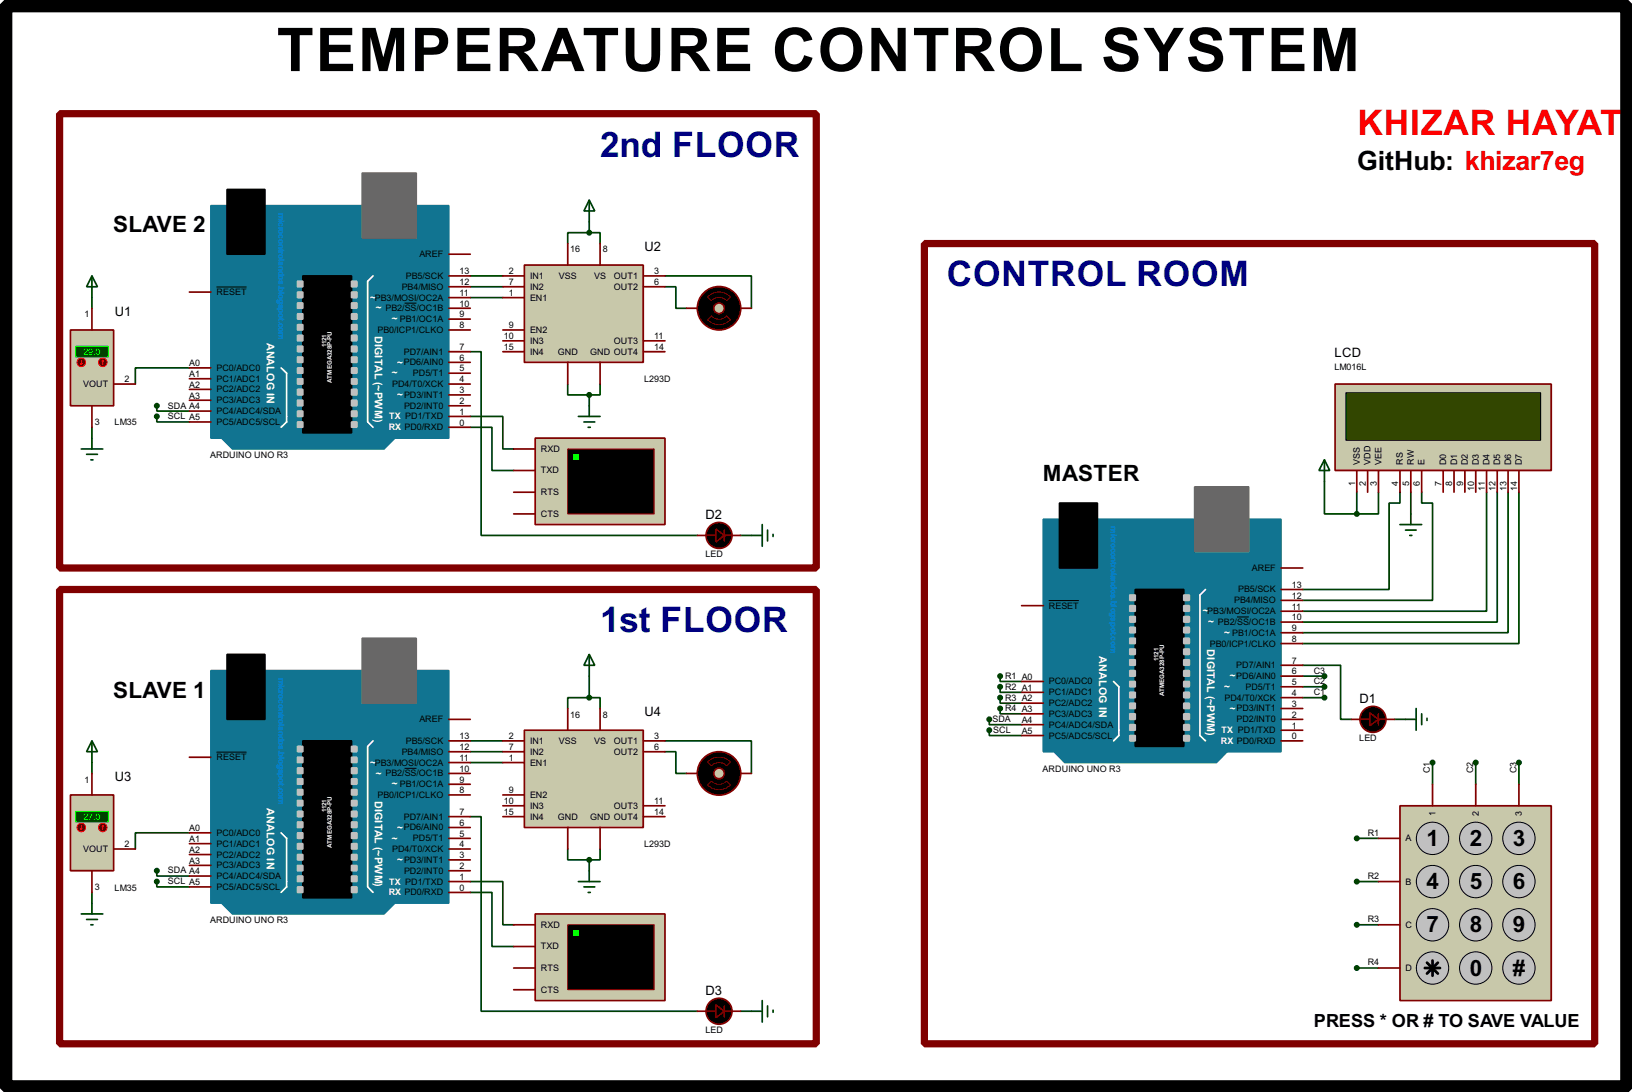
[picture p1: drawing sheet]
<svg xmlns="http://www.w3.org/2000/svg" width="383mm" height="256mm" viewBox="0 0 383 256" stroke-linecap="round" stroke-linejoin="round" font-family="sans-serif">
<g fill="none" stroke="#004000" stroke-width=".4">
<path d="M138.5 54.7h2.5v2.5M138.5 54.7h-5.1v2.5M138.5 52.1v2.6M21.6 69.9v2.5M110.5 64.8h7.7M110.5 67.4h7.7M110.5 69.9h7.7M156.3 64.8h20.3v7.6M156.3 67.4h2.5v5h2.5M36.9 95.3v1.3h7.6M36.9 97.8v1.3h7.6M44.5 86.4h-12.7v3.8"/>
<path d="M110.5 82.6h2.6v43.2h50.8M110.5 97.8h7.7v7.7h2.5M133.4 90.2v2.6h5.1M138.5 92.8v2.5M141 90.2v2.6h-2.5M21.6 100.4v2.5M110.5 100.4h5.1v10.1h5.1M311.2 113.1v7.6h7.6M318.8 115.6v5.1M323.9 115.6v5.1h-5.1M329 115.6v2.6h-2.6v20.3h-20.3M331.5 115.6v5.1"/>
<path d="M334.1 115.6v2.6h2.5v22.8h-30.5M349.3 115.6v28h-43.2M351.8 115.6v30.5h-45.7M354.4 115.6v33h-48.3M356.9 115.6v35.6h-50.8M174 125.8h2.6M138.5 158.8v5.1M235 158.8v1.3h5.1M306.1 156.3h8.9v12.7h2.6M306.1 158.8h5.1M21.6 179.1v2.6M110.5 174h7.7"/>
<path d="M110.5 176.6h7.7M110.5 179.1h7.7M138.5 163.9h2.5v2.5M138.5 163.9h-5.1v2.5M156.3 174h20.3v7.7M156.3 176.6h2.5v5.1h2.5M232.5 169v1.2h7.6M232.5 171.5v1.3h7.6M235 161.3v1.3h5.1M235 163.9v1.3h5.1M235 166.4v1.3h5.1M306.1 163.9h5.1"/>
<path d="M306.1 161.3h5.1M327.7 169h2.6M336.6 179.1v5.1M346.8 179.1v5.1M356.9 179.1v5.1M44.5 195.6h-12.7v3.8M110.5 191.8h2.6v45.7h50.8M133.4 199.4v2.6h5.1M141 199.4v2.6h-2.5M318.8 196.9h5.1M21.6 209.6v2.5M36.9 207.1v1.2h7.6"/>
<path d="M36.9 204.5v1.3h7.6M110.5 207.1h7.7v10.1h2.5M110.5 209.6h5.1v12.7h5.1M138.5 202v2.5M318.8 207.1h5.1M318.8 217.2h5.1M174 237.5h2.6M318.8 227.4h5.1"/>
</g>
<path d="M247.7 176.6h40.6l-2.5 2.5h-35.6z" fill-rule="evenodd" fill="#117491" stroke="#117491" stroke-width=".4"/>
<path d="M245.2 122h55.8v54.6h-55.8z" fill="#117491" stroke="#117491" stroke-width=".4"/>
<path d="M280.7 114.4h12.7v15.2h-12.7z" fill="#686767" stroke="#686767" stroke-width=".4"/>
<path d="M249 118.2h8.9v15.2h-8.9zM266.8 138.5h11.4v36.8h-11.4z" fill="#000" stroke="#000" stroke-width=".4"/>
<path d="M283.3 138.5l-1.3 1.3v33l1.3 1.2M261.7 160.1l1.2 1.2v11.5l-1.2 1.2" fill="none" stroke="#fff" stroke-width=".4"/>
<g fill="#c0c0c0" stroke="#c0c0c0" stroke-width=".4">
<path d="M278.2 139.8h1.3v1.2h-1.3z"/>
<path d="M278.2 142.3h1.3v1.3h-1.3z"/>
<path d="M278.2 144.8h1.3v1.3h-1.3z"/>
<path d="M278.2 147.4h1.3v1.2h-1.3z"/>
<path d="M278.2 149.9h1.3v1.3h-1.3z"/>
<path d="M278.2 152.5h1.3v1.2h-1.3z"/>
<path d="M278.2 155h1.3v1.3h-1.3z"/>
<path d="M278.2 157.5h1.3v1.3h-1.3z"/>
<path d="M278.2 160.1h1.3v1.2h-1.3z"/>
<path d="M278.2 162.6h1.3v1.3h-1.3z"/>
<path d="M278.2 165.2h1.3v1.2h-1.3z"/>
<path d="M278.2 167.7h1.3v1.3h-1.3z"/>
<path d="M278.2 170.2h1.3v1.3h-1.3z"/>
<path d="M278.2 172.8h1.3v1.2h-1.3z"/>
<path d="M265.5 139.8h1.3v1.2h-1.3z"/>
<path d="M265.5 142.3h1.3v1.3h-1.3z"/>
<path d="M265.5 144.8h1.3v1.3h-1.3z"/>
<path d="M265.5 147.4h1.3v1.2h-1.3z"/>
<path d="M265.5 149.9h1.3v1.3h-1.3z"/>
<path d="M265.5 152.5h1.3v1.2h-1.3z"/>
<path d="M265.5 155h1.3v1.3h-1.3z"/>
<path d="M265.5 157.5h1.3v1.3h-1.3z"/>
<path d="M265.5 160.1h1.3v1.2h-1.3z"/>
<path d="M265.5 162.6h1.3v1.3h-1.3z"/>
<path d="M265.5 165.2h1.3v1.2h-1.3z"/>
<path d="M265.5 167.7h1.3v1.3h-1.3z"/>
<path d="M265.5 170.2h1.3v1.3h-1.3z"/>
<path d="M265.5 172.8h1.3v1.2h-1.3z"/>
</g>
<g fill="none" stroke="#800000" stroke-width=".4">
<path d="M301 138.5h5.1M301 133.4h5.1M240.1 142.3h5.1M301 158.8h5.1M301 156.3h5.1M301 151.2h5.1M301 148.6h5.1M301 146.1h5.1M301 143.6h5.1M301 141h5.1M240.1 172.8h5.1M240.1 170.2h5.1"/>
<path d="M240.1 167.7h5.1M240.1 165.2h5.1M240.1 162.6h5.1M240.1 160.1h5.1M301 174h5.1M301 171.5h5.1M301 169h5.1M301 166.4h5.1M301 163.9h5.1M301 161.3h5.1"/>
</g>
<path d="M246.4 141.1h7.1M290.7 144.9h2.8" fill="none" stroke="#000" stroke-width=".23"/>
<path d="M329 189.3h35.5v45.7h-35.5z" fill="#c8c8aa" stroke="#800000" stroke-width=".4"/>
<g fill="#c0c0c0" stroke="#000" stroke-width=".23">
<circle cx="336.6" cy="196.9" r="3.8"/>
<circle cx="346.7" cy="196.9" r="3.8"/>
<circle cx="356.9" cy="196.9" r="3.8"/>
<circle cx="336.6" cy="207.1" r="3.8"/>
<circle cx="346.7" cy="207.1" r="3.8"/>
<circle cx="356.9" cy="207.1" r="3.8"/>
<circle cx="336.6" cy="217.2" r="3.8"/>
<circle cx="346.7" cy="217.2" r="3.8"/>
<circle cx="356.9" cy="217.2" r="3.8"/>
<circle cx="336.6" cy="227.4" r="3.8"/>
<circle cx="346.7" cy="227.4" r="3.8"/>
<circle cx="356.9" cy="227.4" r="3.8"/>
</g>
<path d="M334.8 227.4h3.6M335.3 226.1l2.6 2.6M336.6 225.6v3.6M337.9 226.1l-2.6 2.6" fill="none" stroke="#000" stroke-width=".65"/>
<path d="M323.9 196.9h5.1M336.6 184.2v5.1M346.8 184.2v5.1M356.9 184.2v5.1M323.9 207.1h5.1M323.9 217.2h5.1M323.9 227.4h5.1" fill="none" stroke="#800000" stroke-width=".4"/>
<g fill="#004000" stroke="#004000" stroke-width=".4">
<circle cx="336.6" cy="179.1" r=".5"/>
<circle cx="346.7" cy="179.1" r=".5"/>
<circle cx="356.9" cy="179.1" r=".5"/>
<circle cx="318.8" cy="196.9" r=".5"/>
<circle cx="318.8" cy="207.1" r=".5"/>
<circle cx="318.8" cy="217.2" r=".5"/>
<circle cx="318.8" cy="227.4" r=".5"/>
<circle cx="311.2" cy="163.9" r=".5"/>
<circle cx="311.2" cy="161.3" r=".5"/>
<circle cx="311.2" cy="158.8" r=".5"/>
</g>
<path d="M313.7 90.2h50.8v20.3h-50.8z" fill="#c8c8aa" stroke="#800000" stroke-width=".4"/>
<path d="M316.3 92.3h45.7v11.1h-45.7z" fill="#324600" stroke="#000" stroke-width=".25"/>
<g fill="none" stroke="#800000" stroke-width=".4">
<path d="M318.8 110.5v5.1M321.4 110.5v5.1M323.9 110.5v5.1M329 110.5v5.1M331.5 110.5v5.1M334.1 110.5v5.1M339.1 110.5v5.1M341.7 110.5v5.1M344.2 110.5v5.1M346.8 110.5v5.1M349.3 110.5v5.1M351.8 110.5v5.1"/>
<path d="M354.4 110.5v5.1M356.9 110.5v5.1M44.5 177.9h5.1M105.5 179.1h5M105.5 176.6h5M105.5 174h5M105.5 169h5M44.5 198.2h5.1M44.5 195.6h5.1M105.5 199.4h5M105.5 196.9h5M105.5 194.4h5"/>
<path d="M105.5 191.8h5M105.5 186.7h5M105.5 184.2h5M105.5 181.7h5M44.5 208.3h5.1M44.5 205.8h5.1M44.5 203.3h5.1M44.5 200.7h5.1M105.5 209.6h5M105.5 207.1h5M105.5 204.5h5M105.5 202h5"/>
</g>
<path d="M311.2 108l1.3 2.5h-2.6zM311.2 108v5.1M329 123.2h5.1M330.3 124.5h2.5M331.3 125.8h.5M331.5 120.7v2.5" fill="none" stroke="#004000" stroke-width=".4"/>
<circle cx="318.8" cy="120.7" r=".5" fill="#004000" stroke="#004000" stroke-width=".4"/>
<path d="M1.3 1.3h381v254h-381z" fill="none" stroke="#000" stroke-width="3.2"/>
<path d="M52.1 212.1h40.7l-2.6 2.6h-35.5z" fill-rule="evenodd" fill="#117491" stroke="#117491" stroke-width=".4"/>
<path d="M49.6 157.5h55.9v54.6h-55.9z" fill="#117491" stroke="#117491" stroke-width=".4"/>
<path d="M85.1 149.9h12.7v15.3h-12.7z" fill="#686767" stroke="#686767" stroke-width=".4"/>
<path d="M53.4 153.7h8.9v15.3h-8.9zM71.2 174h11.4v36.9h-11.4z" fill="#000" stroke="#000" stroke-width=".4"/>
<path d="M87.7 174l-1.3 1.3v33l1.3 1.3M66.1 195.6l1.3 1.3v11.4l-1.3 1.3" fill="none" stroke="#fff" stroke-width=".4"/>
<g fill="#c0c0c0" stroke="#c0c0c0" stroke-width=".4">
<path d="M82.6 175.3h1.3v1.3h-1.3z"/>
<path d="M82.6 177.9h1.3v1.2h-1.3z"/>
<path d="M82.6 180.4h1.3v1.3h-1.3z"/>
<path d="M82.6 182.9h1.3v1.3h-1.3z"/>
<path d="M82.6 185.5h1.3v1.2h-1.3z"/>
<path d="M82.6 188h1.3v1.3h-1.3z"/>
<path d="M82.6 190.6h1.3v1.2h-1.3z"/>
<path d="M82.6 193.1h1.3v1.3h-1.3z"/>
<path d="M82.6 195.6h1.3v1.3h-1.3z"/>
<path d="M82.6 198.2h1.3v1.2h-1.3z"/>
<path d="M82.6 200.7h1.3v1.3h-1.3z"/>
<path d="M82.6 203.3h1.3v1.2h-1.3z"/>
<path d="M82.6 205.8h1.3v1.3h-1.3z"/>
<path d="M82.6 208.3h1.3v1.3h-1.3z"/>
<path d="M69.9 175.3h1.3v1.3h-1.3z"/>
<path d="M69.9 177.9h1.3v1.2h-1.3z"/>
<path d="M69.9 180.4h1.3v1.3h-1.3z"/>
<path d="M69.9 182.9h1.3v1.3h-1.3z"/>
<path d="M69.9 185.5h1.3v1.2h-1.3z"/>
<path d="M69.9 188h1.3v1.3h-1.3z"/>
<path d="M69.9 190.6h1.3v1.2h-1.3z"/>
<path d="M69.9 193.1h1.3v1.3h-1.3z"/>
<path d="M69.9 195.6h1.3v1.3h-1.3z"/>
<path d="M69.9 198.2h1.3v1.2h-1.3z"/>
<path d="M69.9 200.7h1.3v1.3h-1.3z"/>
<path d="M69.9 203.3h1.3v1.2h-1.3z"/>
<path d="M69.9 205.8h1.3v1.3h-1.3z"/>
<path d="M69.9 208.3h1.3v1.3h-1.3z"/>
</g>
<path d="M50.9 176.7h7.1M95.1 180.5h2.8" fill="none" stroke="#000" stroke-width=".23"/>
<path d="M16.6 186.7h10.1v17.8h-10.1z" fill="#c8c8aa" stroke="#800000" stroke-width=".4"/>
<path d="M17.8 190.6h7.7v2.5h-7.7z" fill="#004000" stroke="#0f0" stroke-width=".23"/>
<path d="M21.6 181.7v5M26.7 199.4h5.1M21.6 204.5v5.1" fill="none" stroke="#800000" stroke-width=".4"/>
<circle cx="24.1" cy="194.4" r="1" fill="#400000" stroke="#f00" stroke-width=".23"/>
<path d="M24.2 193.9l-.3 .2M24.2 193.9l.2 .2M24.2 193.9v1" fill="none" stroke="#f00" stroke-width=".23"/>
<circle cx="19.1" cy="194.4" r="1" fill="#400000" stroke="#f00" stroke-width=".23"/>
<path d="M18.9 194.6l.2 .3M19.1 193.9v1M19.4 194.6l-.3 .3" fill="none" stroke="#f00" stroke-width=".23"/>
<path d="M21.6 174l1.3 2.6h-2.5zM21.6 174v5.1M19.1 214.7h5.1M20.4 216h2.5M21.4 217.2h.5M21.6 212.1v2.6" fill="none" stroke="#004000" stroke-width=".4"/>
<path d="M123.2 171.5h28v22.9h-28z" fill="#c8c8aa" stroke="#800000" stroke-width=".4"/>
<g fill="none" stroke="#800000" stroke-width=".4">
<path d="M118.2 174h5M118.2 176.6h5M118.2 179.1h5M133.4 166.4v5.1M141 166.4v5.1M151.2 174h5.1M151.2 176.6h5.1M118.2 189.3h5M118.2 191.8h5M118.2 186.7h5M133.4 194.4v5M141 194.4v5"/>
<path d="M151.2 189.3h5.1M151.2 191.8h5.1"/>
</g>
<path d="M138.5 153.7l1.3 2.6h-2.6zM138.5 153.7v5.1M135.9 207.1h5.1M137.2 208.3h2.6M138.2 209.6h.5M138.5 204.5v2.6" fill="none" stroke="#004000" stroke-width=".4"/>
<g fill="#004000" stroke="#004000" stroke-width=".4">
<circle cx="138.4" cy="202" r=".5"/>
<circle cx="138.4" cy="163.9" r=".5"/>
</g>
<circle cx="168.9" cy="181.7" r="5.1" fill="#000" stroke="#800000" stroke-width=".4"/>
<path d="M166.3 179a3.8 3.8 0 0 1 5.4 0l-.9 .9a2.54 2.54 0 0 0-3.6 0zM167.2 183.5a2.54 2.54 0 0 0 3.6 0l.9 .9a3.8 3.8 0 0 1-5.4 0z" fill="none" stroke="#800000" stroke-width=".23"/>
<circle cx="168.9" cy="181.7" r="1.25" fill="#c8c8aa" stroke="#800000" stroke-width=".4"/>
<g fill="none" stroke="#800000" stroke-width=".4">
<path d="M105.5 59.7h5M44.5 68.6h5.1M105.5 77.5h5M105.5 75h5M105.5 72.4h5M105.5 69.9h5M105.5 67.4h5M105.5 64.8h5M44.5 99.1h5.1M44.5 96.6h5.1M44.5 94h5.1M44.5 91.5h5.1"/>
<path d="M44.5 89h5.1M44.5 86.4h5.1M105.5 97.8h5M105.5 95.3h5M105.5 92.8h5M105.5 90.2h5M105.5 87.7h5M105.5 85.1h5M105.5 82.6h5M105.5 100.4h5M161.3 181.7h2.6M174 181.7h2.6"/>
</g>
<path d="M52.1 102.9h40.7l-2.6 2.6h-35.5z" fill-rule="evenodd" fill="#117491" stroke="#117491" stroke-width=".4"/>
<path d="M49.6 48.3h55.9v54.6h-55.9z" fill="#117491" stroke="#117491" stroke-width=".4"/>
<path d="M85.1 40.7h12.7v15.2h-12.7z" fill="#686767" stroke="#686767" stroke-width=".4"/>
<path d="M53.4 44.5h8.9v15.2h-8.9zM71.2 64.8h11.4v36.9h-11.4z" fill="#000" stroke="#000" stroke-width=".4"/>
<path d="M87.7 64.8l-1.3 1.3v33l1.3 1.3M66.1 86.4l1.3 1.3v11.4l-1.3 1.3" fill="none" stroke="#fff" stroke-width=".4"/>
<g fill="#c0c0c0" stroke="#c0c0c0" stroke-width=".4">
<path d="M82.6 66.1h1.3v1.3h-1.3z"/>
<path d="M82.6 68.6h1.3v1.3h-1.3z"/>
<path d="M82.6 71.2h1.3v1.2h-1.3z"/>
<path d="M82.6 73.7h1.3v1.3h-1.3z"/>
<path d="M82.6 76.3h1.3v1.2h-1.3z"/>
<path d="M82.6 78.8h1.3v1.3h-1.3z"/>
<path d="M82.6 81.3h1.3v1.3h-1.3z"/>
<path d="M82.6 83.9h1.3v1.2h-1.3z"/>
<path d="M82.6 86.4h1.3v1.3h-1.3z"/>
<path d="M82.6 89h1.3v1.2h-1.3z"/>
<path d="M82.6 91.5h1.3v1.3h-1.3z"/>
<path d="M82.6 94h1.3v1.3h-1.3z"/>
<path d="M82.6 96.6h1.3v1.2h-1.3z"/>
<path d="M82.6 99.1h1.3v1.3h-1.3z"/>
<path d="M69.9 66.1h1.3v1.3h-1.3z"/>
<path d="M69.9 68.6h1.3v1.3h-1.3z"/>
<path d="M69.9 71.2h1.3v1.2h-1.3z"/>
<path d="M69.9 73.7h1.3v1.3h-1.3z"/>
<path d="M69.9 76.3h1.3v1.2h-1.3z"/>
<path d="M69.9 78.8h1.3v1.3h-1.3z"/>
<path d="M69.9 81.3h1.3v1.3h-1.3z"/>
<path d="M69.9 83.9h1.3v1.2h-1.3z"/>
<path d="M69.9 86.4h1.3v1.3h-1.3z"/>
<path d="M69.9 89h1.3v1.2h-1.3z"/>
<path d="M69.9 91.5h1.3v1.3h-1.3z"/>
<path d="M69.9 94h1.3v1.3h-1.3z"/>
<path d="M69.9 96.6h1.3v1.2h-1.3z"/>
<path d="M69.9 99.1h1.3v1.3h-1.3z"/>
</g>
<path d="M50.9 67.4h7.1M95.1 71.2h2.8" fill="none" stroke="#000" stroke-width=".23"/>
<path d="M16.6 77.5h10.1v17.8h-10.1z" fill="#c8c8aa" stroke="#800000" stroke-width=".4"/>
<path d="M17.8 81.3h7.7v2.6h-7.7z" fill="#004000" stroke="#0f0" stroke-width=".23"/>
<path d="M21.6 72.4v5.1M21.6 95.3v5.1M26.7 90.2h5.1" fill="none" stroke="#800000" stroke-width=".4"/>
<circle cx="24.1" cy="85.1" r="1" fill="#400000" stroke="#f00" stroke-width=".23"/>
<path d="M24.2 84.6l-.3 .3M24.2 84.6l.2 .3M24.2 84.6v1.1" fill="none" stroke="#f00" stroke-width=".23"/>
<circle cx="19.1" cy="85.1" r="1" fill="#400000" stroke="#f00" stroke-width=".23"/>
<path d="M18.9 85.4l.2 .3M19.1 84.6v1.1M19.4 85.4l-.3 .3" fill="none" stroke="#f00" stroke-width=".23"/>
<path d="M21.6 64.8l1.3 2.6h-2.5zM21.6 64.8v5.1M19.1 105.5h5.1M20.4 106.7h2.5M21.4 108h.5M21.6 102.9v2.6" fill="none" stroke="#004000" stroke-width=".4"/>
<path d="M123.2 62.3h28v22.8h-28z" fill="#c8c8aa" stroke="#800000" stroke-width=".4"/>
<g fill="none" stroke="#800000" stroke-width=".4">
<path d="M133.4 57.2v5.1M141 57.2v5.1M118.2 64.8h5M118.2 67.4h5M118.2 69.9h5M118.2 77.5h5M151.2 64.8h5.1M151.2 67.4h5.1M118.2 80.1h5M118.2 82.6h5M133.4 85.1v5.1M141 85.1v5.1"/>
<path d="M151.2 80.1h5.1M151.2 82.6h5.1"/>
</g>
<path d="M138.5 47l1.3 2.6h-2.6zM138.5 47v5.1M135.9 97.8h5.1M137.2 99.1h2.6M138.5 95.3v2.5M138.2 100.4h.5" fill="none" stroke="#004000" stroke-width=".4"/>
<g fill="#004000" stroke="#004000" stroke-width=".4">
<circle cx="138.4" cy="92.8" r=".5"/>
<circle cx="138.4" cy="54.7" r=".5"/>
</g>
<circle cx="168.9" cy="72.4" r="5.1" fill="#000" stroke="#800000" stroke-width=".4"/>
<path d="M166.3 69.8a3.7 3.7 0 0 1 5.4 0l-.9 .8a2.54 2.54 0 0 0-3.6 0zM167.2 74.2a2.45 2.45 0 0 0 3.6 0l.9 .9a3.7 3.7 0 0 1-5.4 0z" fill="none" stroke="#800000" stroke-width=".23"/>
<circle cx="168.9" cy="72.4" r="1.25" fill="#c8c8aa" stroke="#800000" stroke-width=".4"/>
<path d="M161.3 72.4h2.6M174 72.4h2.6M163.9 125.8h4.3M170.2 124.5v2.6M170.2 125.8h3.8M317.6 169h4.3M323.9 167.7v2.5M323.9 169h3.8M163.9 237.5h4.3M170.2 236.3v2.5M170.2 237.5h3.8" fill="none" stroke="#800000" stroke-width=".4"/>
<g fill="#004000" stroke="#004000" stroke-width=".4">
<circle cx="235" cy="158.8" r=".5"/>
<circle cx="235" cy="161.3" r=".5"/>
<circle cx="235" cy="163.9" r=".5"/>
<circle cx="235" cy="166.4" r=".5"/>
<circle cx="36.8" cy="95.3" r=".5"/>
<circle cx="36.8" cy="97.8" r=".5"/>
<circle cx="36.8" cy="207.1" r=".5"/>
<circle cx="232.4" cy="169" r=".5"/>
<circle cx="232.4" cy="171.5" r=".5"/>
</g>
<g fill="#000" stroke="#800000" stroke-width=".4">
<path d="M168.2 124.3l2 1.5-2 1.5zM321.9 167.4l2 1.6-2 1.5zM168.2 236l2 1.5-2 1.6z"/>
<circle cx="168.9" cy="125.8" r="3.1"/>
<circle cx="322.6" cy="169" r="3.1"/>
<circle cx="168.9" cy="237.5" r="3.1"/>
</g>
<path d="M176.6 125.8h2.5M179.1 123.2v5.1M180.4 124.5v2.6M181.7 125.5v.5M330.3 169h2.5M332.8 166.4v5.1M334.1 167.7v2.5M335.3 168.7v.5M176.6 237.5h2.5M179.1 235v5.1M180.4 236.3v2.5M181.7 237.3v.5" fill="none" stroke="#004000" stroke-width=".4"/>
<path d="M125.8 102.9h30.5v20.3h-30.5z" fill="#c8c8aa" stroke="#800000" stroke-width=".4"/>
<path d="M133.4 105.5h20.3v15.2h-20.3z" fill="#000" stroke="#800000" stroke-width=".25"/>
<path d="M134.7 106.7h1.2v1.3h-1.2z" fill="#0f0"/>
<path d="M120.7 105.5h5.1M120.7 115.6h5.1M120.7 110.5h5.1M120.7 120.7h5.1" fill="none" stroke="#800000" stroke-width=".4"/>
<path d="M125.8 214.7h30.5v20.3h-30.5z" fill="#c8c8aa" stroke="#800000" stroke-width=".4"/>
<path d="M133.4 217.2h20.3v15.3h-20.3z" fill="#000" stroke="#800000" stroke-width=".25"/>
<path d="M134.7 218.5h1.2v1.3h-1.2z" fill="#0f0"/>
<path d="M120.7 217.2h5.1M120.7 227.4h5.1M120.7 222.3h5.1M120.7 232.5h5.1" fill="none" stroke="#800000" stroke-width=".4"/>
<circle cx="36.8" cy="204.5" r=".5" fill="#004000" stroke="#004000" stroke-width=".4"/>
<path d="M14 26.7h177.8v106.7h-177.8zM217.2 57.2h157.5v188h-157.5zM14 138.5h177.8v106.7h-177.8z" fill="none" stroke="#800000" stroke-width="1.7"/>
<text font-size="15.9" x="65" y="16.7">TEMPERATURE CONTROL SYSTEM</text>
<text font-size="9.3" fill="#f00" x="318.9" y="31.7">KHIZAR HAYAT</text>
<g font-size="9.3" fill="#000080">
<text x="141" y="36.8">2nd FLOOR</text>
<text x="222.4" y="67.3">CONTROL ROOM</text>
<text x="141" y="148.6">1st FLOOR</text>
</g>
<text font-size="7" x="318.9" y="39.9">GitHub: khizar7eg</text>
<g font-size="5.9">
<text x="26.6" y="54.6">SLAVE 2</text>
<text x="245" y="113.1">MASTER</text>
<text x="26.6" y="163.9">SLAVE 1</text>
<text x="335.2" y="198.7">1</text>
<text x="345.4" y="198.7">2</text>
<text x="355.5" y="198.7">3</text>
<text x="335.2" y="208.8">4</text>
<text x="345.4" y="208.8">5</text>
<text x="355.5" y="208.8">6</text>
<text x="335.2" y="219">7</text>
<text x="345.4" y="219">8</text>
<text x="355.5" y="219">9</text>
<text x="345.4" y="229.2">0</text>
<text x="355.5" y="229.2">#</text>
</g>
<text font-size="4.8" x="308.7" y="241.3">PRESS * OR # TO SAVE VALUE</text>
<g font-size="3.4">
<text x="151.4" y="58.9">U2</text>
<text x="27" y="74.1">U1</text>
<text x="313.6" y="83.9">LCD</text>
<text x="165.8" y="121.9">D2</text>
<text x="319.4" y="165.1">D1</text>
<text x="151.4" y="168.2">U4</text>
<text x="27" y="183.4">U3</text>
<text x="165.8" y="233.7">D3</text>
</g>
<g font-size="2.8" fill="#fff">
<text x="62.7" y="80.5" transform="rotate(90 62.7 80.5)">ANALOG IN</text>
<text x="88.1" y="78.9" transform="rotate(90 88.1 78.9)">DIGITAL (~PWM)</text>
<text x="258.3" y="154.1" transform="rotate(90 258.3 154.1)">ANALOG IN</text>
<text x="283.7" y="152.5" transform="rotate(90 283.7 152.5)">DIGITAL (~PWM)</text>
<text x="62.7" y="189.7" transform="rotate(90 62.7 189.7)">ANALOG IN</text>
<text x="88.1" y="188.1" transform="rotate(90 88.1 188.1)">DIGITAL (~PWM)</text>
</g>
<g font-size="2.7" fill="#fff">
<text x="87" y="70.6">~</text>
<text x="88.3" y="73.2">~</text>
<text x="92.1" y="75.7">~</text>
<text x="92.1" y="88.4">~</text>
<text x="93.4" y="85.9">~</text>
<text x="93.4" y="93.5">~</text>
<text x="282.6" y="144.3">~</text>
<text x="283.9" y="146.9">~</text>
<text x="287.7" y="149.4">~</text>
<text x="289" y="159.6">~</text>
<text x="287.7" y="162.1">~</text>
<text x="289" y="167.2">~</text>
<text x="87" y="179.9">~</text>
<text x="88.3" y="182.4">~</text>
<text x="92.1" y="185">~</text>
<text x="92.1" y="197.7">~</text>
<text x="93.4" y="195.1">~</text>
<text x="93.4" y="202.7">~</text>
</g>
<g font-size="2.4">
<text x="134" y="59.3">16</text>
<text x="141.7" y="59.3">8</text>
<text x="95.3" y="65.5">PB5/SCK</text>
<text x="98.5" y="60.4">AREF</text>
<text x="108" y="64.4">13</text>
<text x="119.6" y="64.4">2</text>
<text x="124.5" y="65.5">IN1</text>
<text x="131.3" y="65.5">VSS</text>
<text x="139.6" y="65.5">VS</text>
<text x="144.2" y="65.5">OUT1</text>
<text x="153.7" y="64.4">3</text>
<text x="50.9" y="69.3">RESET</text>
<text x="88.1" y="70.6">PB3/MOSI/OC2A</text>
<text x="94.4" y="68.1">PB4/MISO</text>
<text x="108" y="72">10</text>
<text x="108" y="69.5">11</text>
<text x="108" y="67">12</text>
<text x="119.6" y="67">7</text>
<text x="119.6" y="69.5">1</text>
<text x="124.5" y="68.1">IN2</text>
<text x="124.5" y="70.6">EN1</text>
<text x="144.2" y="68.1">OUT2</text>
<text x="153.7" y="67">6</text>
<text x="19.9" y="74.6">1</text>
<text x="90.6" y="73.1">PB2/SS/OC1B</text>
<text x="93.9" y="75.6">PB1/OC1A</text>
<text x="108" y="77.1">8</text>
<text x="108" y="74.6">9</text>
<text x="119.6" y="77.1">9</text>
<text x="88.7" y="78.2">PB0/ICP1/CLKO</text>
<text x="94.9" y="83.3">PD7/AIN1</text>
<text x="108" y="82.2">7</text>
<text x="118.4" y="79.7">10</text>
<text x="118.4" y="82.2">15</text>
<text x="124.5" y="80.8">IN3</text>
<text x="124.5" y="83.3">IN4</text>
<text x="124.5" y="78.2">EN2</text>
<text x="131.1" y="83.5">GND</text>
<text x="138.7" y="83.5">GND OUT4</text>
<text x="144.2" y="80.8">OUT3</text>
<text x="153.7" y="79.7">11</text>
<text x="153.7" y="82.2">14</text>
<text x="29.3" y="89.8">2</text>
<text x="44.5" y="88.5">A1</text>
<text x="44.5" y="86">A0</text>
<text x="50.9" y="89.6">PC1/ADC1</text>
<text x="50.9" y="87.1">PC0/ADC0</text>
<text x="94.9" y="85.8">PD6/AIN0</text>
<text x="97" y="88.4">PD5/T1</text>
<text x="108" y="89.8">4</text>
<text x="108" y="87.3">5</text>
<text x="108" y="84.7">6</text>
<text x="151.4" y="89.8">L293D</text>
<text x="313.5" y="86.8">LM016L</text>
<text x="19.5" y="90.9">VOUT</text>
<text x="39.4" y="96">SDA A4</text>
<text x="44.5" y="93.6">A3</text>
<text x="44.5" y="91.1">A2</text>
<text x="50.9" y="94.7">PC3/ADC3</text>
<text x="50.9" y="92.2">PC2/ADC2</text>
<text x="92.1" y="90.9">PD4/T0/XCK</text>
<text x="94.9" y="93.5">PD3/INT1</text>
<text x="108" y="94.9">2</text>
<text x="108" y="92.4">3</text>
<text x="22.3" y="99.7">3</text>
<text x="26.9" y="99.9">LM35</text>
<text x="39.4" y="98.5">SCL A5</text>
<text x="50.9" y="99.8">PC5/ADC5/SCL</text>
<text x="50.9" y="97.3">PC4/ADC4/SDA</text>
<text x="94.9" y="96">PD2/INT0</text>
<text x="108" y="100">0</text>
<text x="108" y="97.4">1</text>
<text x="49.4" y="107.6">ARDUINO UNO R3</text>
<text x="127.1" y="106.2">RXD</text>
<text x="127.1" y="111.2">TXD</text>
<text x="319.5" y="109.2" transform="rotate(-90 319.5 109.2)">VSS</text>
<text x="322.1" y="109.2" transform="rotate(-90 322.1 109.2)">VDD</text>
<text x="324.6" y="109.2" transform="rotate(-90 324.6 109.2)">VEE</text>
<text x="329.7" y="109.2" transform="rotate(-90 329.7 109.2)">RS</text>
<text x="332.2" y="109.2" transform="rotate(-90 332.2 109.2)">RW</text>
<text x="334.8" y="109.2" transform="rotate(-90 334.8 109.2)">E</text>
<text x="339.8" y="109.2" transform="rotate(-90 339.8 109.2)">D0</text>
<text x="342.4" y="109.2" transform="rotate(-90 342.4 109.2)">D1</text>
<text x="344.9" y="109.2" transform="rotate(-90 344.9 109.2)">D2</text>
<text x="347.5" y="109.2" transform="rotate(-90 347.5 109.2)">D3</text>
<text x="350" y="109.2" transform="rotate(-90 350 109.2)">D4</text>
<text x="352.5" y="109.2" transform="rotate(-90 352.5 109.2)">D5</text>
<text x="355.1" y="109.2" transform="rotate(-90 355.1 109.2)">D6</text>
<text x="357.6" y="109.2" transform="rotate(-90 357.6 109.2)">D7</text>
<text x="127.1" y="116.3">RTS</text>
<text x="318.4" y="114.2" transform="rotate(-90 318.4 114.2)">1</text>
<text x="321" y="114.2" transform="rotate(-90 321 114.2)">2</text>
<text x="323.5" y="114.2" transform="rotate(-90 323.5 114.2)">3</text>
<text x="328.6" y="114.2" transform="rotate(-90 328.6 114.2)">4</text>
<text x="331.1" y="114.2" transform="rotate(-90 331.1 114.2)">5</text>
<text x="333.7" y="114.2" transform="rotate(-90 333.7 114.2)">6</text>
<text x="338.7" y="114.2" transform="rotate(-90 338.7 114.2)">7</text>
<text x="341.3" y="114.2" transform="rotate(-90 341.3 114.2)">8</text>
<text x="343.8" y="114.2" transform="rotate(-90 343.8 114.2)">9</text>
<text x="346.4" y="115.4" transform="rotate(-90 346.4 115.4)">10</text>
<text x="348.9" y="115.2" transform="rotate(-90 348.9 115.2)">11</text>
<text x="351.4" y="115.4" transform="rotate(-90 351.4 115.4)">12</text>
<text x="354" y="115.4" transform="rotate(-90 354 115.4)">13</text>
<text x="356.5" y="115.4" transform="rotate(-90 356.5 115.4)">14</text>
<text x="127.1" y="121.4">CTS</text>
<text x="165.7" y="130.9">LED</text>
<text x="294.1" y="134.1">AREF</text>
<text x="246.4" y="143">RESET</text>
<text x="290" y="141.7">PB4/MISO</text>
<text x="290.9" y="139.2">PB5/SCK</text>
<text x="303.6" y="143.2">11</text>
<text x="303.6" y="140.6">12</text>
<text x="303.6" y="138.1">13</text>
<text x="283.7" y="144.3">PB3/MOSI/OC2A</text>
<text x="286.2" y="146.8">PB2/SS/OC1B</text>
<text x="289.5" y="149.3">PB1/OC1A</text>
<text x="303.6" y="148.2">9</text>
<text x="303.6" y="145.7">10</text>
<text x="284.3" y="151.9">PB0/ICP1/CLKO</text>
<text x="303.6" y="155.9">7</text>
<text x="303.6" y="150.8">8</text>
<text x="236.2" y="159.5">R1 A0</text>
<text x="246.4" y="160.8">PC0/ADC0</text>
<text x="290.5" y="159.5">PD6/AIN0</text>
<text x="290.5" y="157">PD7/AIN1</text>
<text x="303.6" y="160.9">5</text>
<text x="303.6" y="158.4">6</text>
<text x="308.7" y="160.7">C2</text>
<text x="308.7" y="158.2">C3</text>
<text x="236.2" y="162">R2 A1</text>
<text x="236.2" y="164.6">R3 A2</text>
<text x="236.2" y="167.1">R4 A3</text>
<text x="246.4" y="165.9">PC2/ADC2</text>
<text x="246.4" y="163.3">PC1/ADC1</text>
<text x="287.7" y="164.6">PD4/T0/XCK</text>
<text x="290.5" y="167.1">PD3/INT1</text>
<text x="292.6" y="162">PD5/T1</text>
<text x="303.6" y="166">3</text>
<text x="303.6" y="163.5">4</text>
<text x="308.7" y="163.3">C1</text>
<text x="98.5" y="169.7">AREF</text>
<text x="108" y="173.6">13</text>
<text x="119.6" y="173.6">2</text>
<text x="134" y="168.6">16</text>
<text x="141.7" y="168.6">8</text>
<text x="153.7" y="173.6">3</text>
<text x="233.2" y="169.6">SDA</text>
<text x="233.4" y="172.2">SCL</text>
<text x="240.1" y="172.4">A5</text>
<text x="240.1" y="169.8">A4</text>
<text x="246.4" y="173.5">PC5/ADC5/SCL</text>
<text x="246.4" y="170.9">PC4/ADC4/SDA</text>
<text x="246.4" y="168.4">PC3/ADC3</text>
<text x="290.5" y="169.7">PD2/INT0</text>
<text x="303.6" y="173.6">0</text>
<text x="303.6" y="171.1">1</text>
<text x="303.6" y="168.6">2</text>
<text x="50.9" y="178.6">RESET</text>
<text x="88.1" y="179.8">PB3/MOSI/OC2A</text>
<text x="94.4" y="177.3">PB4/MISO</text>
<text x="95.3" y="174.7">PB5/SCK</text>
<text x="108" y="178.7">11</text>
<text x="108" y="176.2">12</text>
<text x="119.6" y="176.2">7</text>
<text x="119.6" y="178.7">1</text>
<text x="124.5" y="174.7">IN1</text>
<text x="124.5" y="177.3">IN2</text>
<text x="124.5" y="179.8">EN1</text>
<text x="131.3" y="174.7">VSS</text>
<text x="139.6" y="174.7">VS</text>
<text x="144.2" y="174.7">OUT1</text>
<text x="144.2" y="177.3">OUT2</text>
<text x="153.7" y="176.2">6</text>
<text x="319.4" y="174.1">LED</text>
<text x="19.9" y="183.8">1</text>
<text x="90.6" y="182.4">PB2/SS/OC1B</text>
<text x="93.9" y="184.9">PB1/OC1A</text>
<text x="108" y="183.8">9</text>
<text x="108" y="181.3">10</text>
<text x="245" y="181.2">ARDUINO UNO R3</text>
<text x="336" y="181.6" transform="rotate(-90 336 181.6)">C1</text>
<text x="346.2" y="181.6" transform="rotate(-90 346.2 181.6)">C2</text>
<text x="356.3" y="181.6" transform="rotate(-90 356.3 181.6)">C3</text>
<text x="88.7" y="187.4">PB0/ICP1/CLKO</text>
<text x="108" y="191.4">7</text>
<text x="108" y="186.3">8</text>
<text x="118.4" y="188.9">10</text>
<text x="118.4" y="191.4">15</text>
<text x="119.6" y="186.3">9</text>
<text x="124.5" y="190">IN3</text>
<text x="124.5" y="187.4">EN2</text>
<text x="144.2" y="190">OUT3</text>
<text x="153.7" y="188.9">11</text>
<text x="153.7" y="191.4">14</text>
<text x="337.3" y="191.7" transform="rotate(-90 337.3 191.7)">1</text>
<text x="347.5" y="191.7" transform="rotate(-90 347.5 191.7)">2</text>
<text x="357.6" y="191.7" transform="rotate(-90 357.6 191.7)">3</text>
<text x="44.5" y="197.8">A1</text>
<text x="44.5" y="195.2">A0</text>
<text x="50.9" y="196.3">PC0/ADC0</text>
<text x="94.9" y="195.1">PD6/AIN0</text>
<text x="94.9" y="192.5">PD7/AIN1</text>
<text x="97" y="197.6">PD5/T1</text>
<text x="108" y="196.5">5</text>
<text x="108" y="194">6</text>
<text x="124.5" y="192.5">IN4</text>
<text x="131.1" y="192.7">GND</text>
<text x="138.7" y="192.7">GND OUT4</text>
<text x="321.4" y="196.3">R1</text>
<text x="330.3" y="197.6">A</text>
<text x="19.5" y="200.1">VOUT</text>
<text x="29.3" y="199">2</text>
<text x="44.5" y="202.8">A3</text>
<text x="44.5" y="200.3">A2</text>
<text x="50.9" y="204">PC3/ADC3</text>
<text x="50.9" y="201.4">PC2/ADC2</text>
<text x="50.9" y="198.9">PC1/ADC1</text>
<text x="92.1" y="200.1">PD4/T0/XCK</text>
<text x="94.9" y="202.7">PD3/INT1</text>
<text x="108" y="201.6">3</text>
<text x="108" y="199">4</text>
<text x="151.4" y="199">L293D</text>
<text x="22.3" y="209">3</text>
<text x="26.9" y="209.2">LM35</text>
<text x="39.4" y="207.7">SCL A5</text>
<text x="39.4" y="205.2">SDA A4</text>
<text x="50.9" y="209">PC5/ADC5/SCL</text>
<text x="50.9" y="206.5">PC4/ADC4/SDA</text>
<text x="94.9" y="205.2">PD2/INT0</text>
<text x="108" y="209.2">0</text>
<text x="108" y="206.7">1</text>
<text x="108" y="204.1">2</text>
<text x="321.4" y="206.5">R2</text>
<text x="330.3" y="207.8">B</text>
<text x="49.4" y="216.8">ARDUINO UNO R3</text>
<text x="127.1" y="217.9">RXD</text>
<text x="321.4" y="216.6">R3</text>
<text x="330.3" y="217.9">C</text>
<text x="127.1" y="223">TXD</text>
<text x="321.4" y="226.8">R4</text>
<text x="127.1" y="228.1">RTS</text>
<text x="127.1" y="233.2">CTS</text>
<text x="330.3" y="228.1">D</text>
<text x="165.7" y="242.7">LED</text>
</g>
<g font-size="2.4" fill="#0f0">
<text x="19.6" y="83.3">29.0</text>
<text x="19.6" y="192.5">27.0</text>
</g>
<g font-size="2.4" fill="#fff">
<text x="91.3" y="101.1">RX PD0/RXD</text>
<text x="91.4" y="98.5">TX PD1/TXD</text>
<text x="287" y="172.2">TX PD1/TXD</text>
<text x="286.9" y="174.7">RX PD0/RXD</text>
<text x="91.4" y="207.8">TX PD1/TXD</text>
<text x="91.3" y="210.3">RX PD0/RXD</text>
</g>
<g font-size="2.2" fill="#0085e8">
<text x="65.4" y="50" transform="rotate(90 65.4 50)">microcontrolandos.blogspot.com</text>
<text x="261" y="123.6" transform="rotate(90 261 123.6)">microcontrolandos.blogspot.com</text>
<text x="65.4" y="159.2" transform="rotate(90 65.4 159.2)">microcontrolandos.blogspot.com</text>
</g>
<g font-size="1.7" fill="#fff">
<text x="76.7" y="81.6" transform="rotate(-90 76.7 81.6)">1121</text>
<text x="78" y="89.9" transform="rotate(-90 78 89.9)">ATMEGA328P-PU</text>
<text x="272.3" y="155.2" transform="rotate(-90 272.3 155.2)">1121</text>
<text x="273.6" y="163.5" transform="rotate(-90 273.6 163.5)">ATMEGA328P-PU</text>
<text x="76.7" y="190.8" transform="rotate(-90 76.7 190.8)">1121</text>
<text x="78" y="199.1" transform="rotate(-90 78 199.1)">ATMEGA328P-PU</text>
</g>
</svg>
